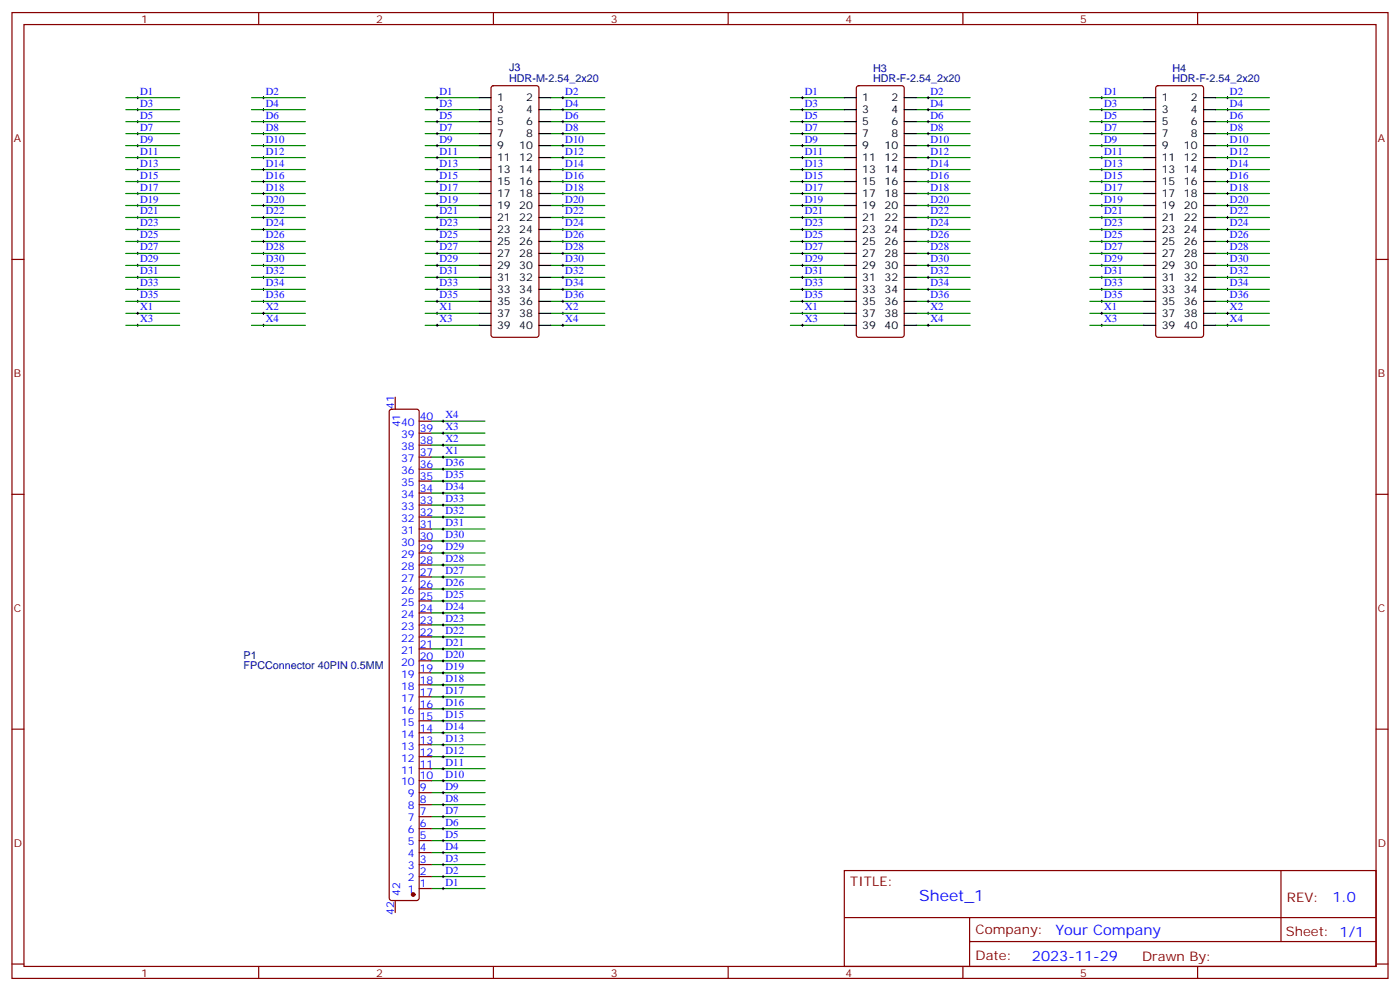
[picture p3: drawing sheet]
<svg xmlns="http://www.w3.org/2000/svg" width="412mm" height="292mm" viewBox="0 0 412 292" stroke-linecap="round" stroke-linejoin="round" font-family="sans-serif">
<g fill="none" stroke="#870000" stroke-width=".35">
<path d="M3.5 3.7h405.4v284.3h-405.4zM7.1 7.2h398.2v277.3h-398.2zM76.2 3.7v3.5M145.3 3.7v3.5M214.5 3.7v3.5M283.6 3.7v3.5M352.8 3.7v3.5M144.9 25.4l.4-.2h12.7l.5 .2 .2 .5v72.7l-.2 .5-.5 .2h-12.7l-.5-.2-.2-.5v-72.7zM252.5 25.4l.4-.2h12.7l.5 .2 .2 .5v72.7l-.2 .5-.5 .2h-12.7l-.5-.2-.2-.5v-72.7zM340.7 25.4l.4-.2h12.7l.5 .2 .2 .5v72.7l-.2 .5-.5 .2h-12.7l-.5-.2-.2-.5v-72.7zM3.5 76.4h3.6M405.3 76.4h3.6"/>
<path d="M116.4 116.9v3.6M114.9 120.7l.5-.2h7.4l.5 .2 .2 .5v143.2l-.3 .5-.4 .2h-7.4l-.5-.2-.2-.5v-143.2zM123.5 138.1h3.5M123.5 134.6h3.5M123.5 131.1h3.5M123.5 127.5h3.5M123.5 124h3.5M3.5 145.5h3.6M123.5 159.3h3.5M123.5 155.8h3.5M123.5 152.2h3.5M123.5 148.7h3.5"/>
<path d="M123.5 145.2h3.5M123.5 141.6h3.5M405.3 145.5h3.6M123.5 176.9h3.5M123.5 173.4h3.5M123.5 169.9h3.5M123.5 166.3h3.5M123.5 162.8h3.5M123.5 198.1h3.5M123.5 194.6h3.5M123.5 191h3.5M123.5 187.5h3.5"/>
<path d="M123.5 184h3.5M123.5 180.4h3.5M3.5 214.7h3.6M123.5 219.3h3.5M123.5 215.7h3.5M123.5 212.2h3.5M123.5 208.7h3.5M123.5 205.1h3.5M123.5 201.6h3.5M405.3 214.7h3.6M123.5 236.9h3.5M123.5 233.4h3.5"/>
<path d="M123.5 229.8h3.5M123.5 226.3h3.5M123.5 222.8h3.5M123.5 258.1h3.5M123.5 254.5h3.5M123.5 251h3.5M123.5 247.5h3.5M123.5 243.9h3.5M123.5 240.4h3.5M248.7 256.3h156.6v28.2h-156.6zM377.3 256.3v20.9M116.4 265.1v3.5"/>
<path d="M123.5 261.6h3.5M248.7 270.1h156.5M285.6 277.2h119.6M285.6 270.1v14.2M3.5 283.8h3.6M76.2 284.5v3.5M145.3 284.5v3.5M214.5 284.5v3.5M283.6 284.5v3.5M352.8 284.5v3.5M405.3 283.8h3.6"/>
</g>
<g fill="none" stroke="#000" stroke-width=".29">
<path d="M40.2 35.8h.7M40.2 32.3h.7M40.2 28.8h.7M40.2 39.3h.7M40.6 28.4v.7M40.6 31.9v.7M40.6 35.5v.7M40.6 39v.7M77.3 35.8h.7M77.3 32.3h.7M77.3 28.8h.7M77.3 39.3h.7"/>
<path d="M77.6 28.4v.7M77.6 31.9v.7M77.6 35.5v.7M77.6 39v.7M128.4 35.8h.7M128.4 32.3h.7M128.4 28.8h.7M128.4 39.3h.7M128.8 28.4v.7M128.8 31.9v.7M128.8 35.5v.7M128.8 39v.7"/>
<path d="M165.5 35.8h.7M165.5 32.3h.7M165.5 28.8h.7M165.5 39.3h.7M165.8 28.4v.7M165.8 31.9v.7M165.8 35.5v.7M165.8 39v.7M236 35.8h.7M236 32.3h.7M236 28.8h.7M236 39.3h.7"/>
<path d="M236.4 28.4v.7M236.4 31.9v.7M236.4 35.5v.7M236.4 39v.7M273 35.8h.8M273 32.3h.8M273 28.8h.8M273 39.3h.8M273.4 28.4v.7M273.4 31.9v.7M273.4 35.5v.7M273.4 39v.7"/>
<path d="M324.2 35.8h.7M324.2 32.3h.7M324.2 28.8h.7M324.2 39.3h.7M324.6 28.4v.7M324.6 31.9v.7M324.6 35.5v.7M324.6 39v.7M361.2 35.8h.7M361.2 32.3h.7M361.2 28.8h.7M361.2 39.3h.7"/>
<path d="M361.6 28.4v.7M361.6 31.9v.7M361.6 35.5v.7M361.6 39v.7M40.2 57h.7M40.2 53.4h.7M40.2 49.9h.7M40.2 46.4h.7M40.2 42.9h.7M40.6 42.5v.7M40.6 46v.7M40.6 49.6v.7"/>
<path d="M40.6 53.1v.7M40.6 56.6v.7M77.3 57h.7M77.3 53.4h.7M77.3 49.9h.7M77.3 46.4h.7M77.3 42.9h.7M77.6 42.5v.7M77.6 46v.7M77.6 49.6v.7M77.6 53.1v.7M77.6 56.6v.7"/>
<path d="M128.4 57h.7M128.4 53.4h.7M128.4 49.9h.7M128.4 46.4h.7M128.4 42.9h.7M128.8 42.5v.7M128.8 46v.7M128.8 49.6v.7M128.8 53.1v.7M128.8 56.6v.7M165.5 57h.7M165.5 53.4h.7"/>
<path d="M165.5 49.9h.7M165.5 46.4h.7M165.5 42.9h.7M165.8 42.5v.7M165.8 46v.7M165.8 49.6v.7M165.8 53.1v.7M165.8 56.6v.7M236 57h.7M236 53.4h.7M236 49.9h.7M236 46.4h.7"/>
<path d="M236 42.9h.7M236.4 42.5v.7M236.4 46v.7M236.4 49.6v.7M236.4 53.1v.7M236.4 56.6v.7M273 57h.8M273 53.4h.8M273 49.9h.8M273 46.4h.8M273 42.9h.8M273.4 42.5v.7"/>
<path d="M273.4 46v.7M273.4 49.6v.7M273.4 53.1v.7M273.4 56.6v.7M324.2 57h.7M324.2 53.4h.7M324.2 49.9h.7M324.2 46.4h.7M324.2 42.9h.7M324.6 42.5v.7M324.6 46v.7M324.6 49.6v.7"/>
<path d="M324.6 53.1v.7M324.6 56.6v.7M361.2 57h.7M361.2 53.4h.7M361.2 49.9h.7M361.2 46.4h.7M361.2 42.9h.7M361.6 42.5v.7M361.6 46v.7M361.6 49.6v.7M361.6 53.1v.7M361.6 56.6v.7"/>
<path d="M40.2 78.1h.7M40.2 74.6h.7M40.2 71.1h.7M40.2 67.6h.7M40.2 64h.7M40.2 60.5h.7M40.6 60.1v.8M40.6 63.7v.7M40.6 67.2v.7M40.6 70.7v.7M40.6 74.3v.7M40.6 77.8v.7"/>
<path d="M77.3 78.1h.7M77.3 74.6h.7M77.3 71.1h.7M77.3 67.6h.7M77.3 64h.7M77.3 60.5h.7M77.6 60.1v.8M77.6 63.7v.7M77.6 67.2v.7M77.6 70.7v.7M77.6 74.3v.7M77.6 77.8v.7"/>
<path d="M128.4 78.1h.7M128.4 74.6h.7M128.4 71.1h.7M128.4 67.6h.7M128.4 64h.7M128.4 60.5h.7M128.8 60.1v.8M128.8 63.7v.7M128.8 67.2v.7M128.8 70.7v.7M128.8 74.3v.7M128.8 77.8v.7"/>
<path d="M165.5 78.1h.7M165.5 74.6h.7M165.5 71.1h.7M165.5 67.6h.7M165.5 64h.7M165.5 60.5h.7M165.8 60.1v.8M165.8 63.7v.7M165.8 67.2v.7M165.8 70.7v.7M165.8 74.3v.7M165.8 77.8v.7"/>
<path d="M236 78.1h.7M236 74.6h.7M236 71.1h.7M236 67.6h.7M236 64h.7M236 60.5h.7M236.4 60.1v.8M236.4 63.7v.7M236.4 67.2v.7M236.4 70.7v.7M236.4 74.3v.7M236.4 77.8v.7"/>
<path d="M273 78.1h.8M273 74.6h.8M273 71.1h.8M273 67.6h.8M273 64h.8M273 60.5h.8M273.4 60.1v.8M273.4 63.7v.7M273.4 67.2v.7M273.4 70.7v.7M273.4 74.3v.7M273.4 77.8v.7"/>
<path d="M324.2 78.1h.7M324.2 74.6h.7M324.2 71.1h.7M324.2 67.6h.7M324.2 64h.7M324.2 60.5h.7M324.6 60.1v.8M324.6 63.7v.7M324.6 67.2v.7M324.6 70.7v.7M324.6 74.3v.7M324.6 77.8v.7"/>
<path d="M361.2 78.1h.7M361.2 74.6h.7M361.2 71.1h.7M361.2 67.6h.7M361.2 64h.7M361.2 60.5h.7M361.6 60.1v.8M361.6 63.7v.7M361.6 67.2v.7M361.6 70.7v.7M361.6 74.3v.7M361.6 77.8v.7"/>
<path d="M40.2 88.7h.7M40.2 85.2h.7M40.2 81.7h.7M40.2 95.8h.7M40.2 92.3h.7M40.6 81.3v.7M40.6 84.8v.7M40.6 88.4v.7M40.6 91.9v.7M40.6 95.4v.7M77.3 88.7h.7M77.3 85.2h.7"/>
<path d="M77.3 81.7h.7M77.3 95.8h.7M77.3 92.3h.7M77.6 81.3v.7M77.6 84.8v.7M77.6 88.4v.7M77.6 91.9v.7M77.6 95.4v.7M128.4 88.7h.7M128.4 85.2h.7M128.4 81.7h.7M128.4 95.8h.7"/>
<path d="M128.4 92.3h.7M128.8 81.3v.7M128.8 84.8v.7M128.8 88.4v.7M128.8 91.9v.7M128.8 95.4v.7M165.5 88.7h.7M165.5 85.2h.7M165.5 81.7h.7M165.5 95.8h.7M165.5 92.3h.7M165.8 81.3v.7"/>
<path d="M165.8 84.8v.7M165.8 88.4v.7M165.8 91.9v.7M165.8 95.4v.7M236 88.7h.7M236 85.2h.7M236 81.7h.7M236 95.8h.7M236 92.3h.7M236.4 81.3v.7M236.4 84.8v.7M236.4 88.4v.7"/>
<path d="M236.4 91.9v.7M236.4 95.4v.7M273 88.7h.8M273 85.2h.8M273 81.7h.8M273 95.8h.8M273 92.3h.8M273.4 81.3v.7M273.4 84.8v.7M273.4 88.4v.7M273.4 91.9v.7M273.4 95.4v.7"/>
<path d="M324.2 88.7h.7M324.2 85.2h.7M324.2 81.7h.7M324.2 95.8h.7M324.2 92.3h.7M324.6 81.3v.7M324.6 84.8v.7M324.6 88.4v.7M324.6 91.9v.7M324.6 95.4v.7M361.2 88.7h.7M361.2 85.2h.7"/>
<path d="M361.2 81.7h.7M361.2 95.8h.7M361.2 92.3h.7M361.6 81.3v.7M361.6 84.8v.7M361.6 88.4v.7M361.6 91.9v.7M361.6 95.4v.7M130.2 138.1h.7M130.2 134.6h.7M130.2 131.1h.7M130.2 127.5h.7"/>
<path d="M130.2 124h.7M130.5 123.6v.8M130.5 127.2v.7M130.5 130.7v.7M130.5 134.2v.7M130.5 137.8v.7M130.2 159.3h.7M130.2 155.8h.7M130.2 152.2h.7M130.2 148.7h.7M130.2 145.2h.7M130.2 141.6h.7"/>
<path d="M130.5 141.3v.7M130.5 144.8v.7M130.5 148.3v.7M130.5 151.9v.7M130.5 155.4v.7M130.5 158.9v.7M130.2 176.9h.7M130.2 173.4h.7M130.2 169.9h.7M130.2 166.3h.7M130.2 162.8h.7M130.5 162.5v.7"/>
<path d="M130.5 166v.7M130.5 169.5v.7M130.5 173v.7M130.5 176.6v.7M130.2 198.1h.7M130.2 194.6h.7M130.2 191h.7M130.2 187.5h.7M130.2 184h.7M130.2 180.4h.7M130.5 180.1v.7M130.5 183.6v.7"/>
<path d="M130.5 187.1v.8M130.5 190.7v.7M130.5 194.2v.7M130.5 197.7v.7M130.2 219.3h.7M130.2 215.7h.7M130.2 212.2h.7M130.2 208.7h.7M130.2 205.1h.7M130.2 201.6h.7M130.5 201.3v.7M130.5 204.8v.7"/>
<path d="M130.5 208.3v.7M130.5 211.8v.7M130.5 215.4v.7M130.5 218.9v.7M130.2 236.9h.7M130.2 233.4h.7M130.2 229.8h.7M130.2 226.3h.7M130.2 222.8h.7M130.5 222.4v.7M130.5 226v.7M130.5 229.5v.7"/>
<path d="M130.5 233v.7M130.5 236.5v.7M130.2 258.1h.7M130.2 254.5h.7M130.2 251h.7M130.2 247.5h.7M130.2 243.9h.7M130.2 240.4h.7M130.5 240.1v.7M130.5 243.6v.7M130.5 247.1v.7M130.5 250.6v.8"/>
<path d="M130.5 254.2v.7M130.5 257.7v.7M130.2 261.6h.7M130.5 261.2v.7"/>
</g>
<g fill="none" stroke="#008700" stroke-width=".35">
<path d="M37 35.8h15.9M37 32.3h15.9M37 28.8h15.9M37 39.3h15.9M74.1 35.8h15.9M74.1 32.3h15.9M74.1 28.8h15.9M74.1 39.3h15.9M125.2 35.8h15.9M125.2 32.3h15.9M125.2 28.8h15.9M125.2 39.3h15.9"/>
<path d="M162.3 35.8h15.9M162.3 32.3h15.9M162.3 28.8h15.9M162.3 39.3h15.9M232.8 35.8h15.9M232.8 32.3h15.9M232.8 28.8h15.9M232.8 39.3h15.9M269.9 35.8h15.9M269.9 32.3h15.9M269.9 28.8h15.9M269.9 39.3h15.9"/>
<path d="M321 35.8h15.9M321 32.3h15.9M321 28.8h15.9M321 39.3h15.9M358.1 35.8h15.8M358.1 32.3h15.8M358.1 28.8h15.8M358.1 39.3h15.8M37 57h15.9M37 53.4h15.9M37 49.9h15.9M37 46.4h15.9"/>
<path d="M37 42.9h15.9M74.1 57h15.9M74.1 53.4h15.9M74.1 49.9h15.9M74.1 46.4h15.9M74.1 42.9h15.9M125.2 57h15.9M125.2 53.4h15.9M125.2 49.9h15.9M125.2 46.4h15.9M125.2 42.9h15.9M162.3 57h15.9"/>
<path d="M162.3 53.4h15.9M162.3 49.9h15.9M162.3 46.4h15.9M162.3 42.9h15.9M232.8 57h15.9M232.8 53.4h15.9M232.8 49.9h15.9M232.8 46.4h15.9M232.8 42.9h15.9M269.9 57h15.9M269.9 53.4h15.9M269.9 49.9h15.9"/>
<path d="M269.9 46.4h15.9M269.9 42.9h15.9M321 57h15.9M321 53.4h15.9M321 49.9h15.9M321 46.4h15.9M321 42.9h15.9M358.1 57h15.8M358.1 53.4h15.8M358.1 49.9h15.8M358.1 46.4h15.8M358.1 42.9h15.8"/>
<path d="M37 78.1h15.9M37 74.6h15.9M37 71.1h15.9M37 67.6h15.9M37 64h15.9M37 60.5h15.9M74.1 78.1h15.9M74.1 74.6h15.9M74.1 71.1h15.9M74.1 67.6h15.9M74.1 64h15.9M74.1 60.5h15.9"/>
<path d="M125.2 78.1h15.9M125.2 74.6h15.9M125.2 71.1h15.9M125.2 67.6h15.9M125.2 64h15.9M125.2 60.5h15.9M162.3 78.1h15.9M162.3 74.6h15.9M162.3 71.1h15.9M162.3 67.6h15.9M162.3 64h15.9M162.3 60.5h15.9"/>
<path d="M232.8 78.1h15.9M232.8 74.6h15.9M232.8 71.1h15.9M232.8 67.6h15.9M232.8 64h15.9M232.8 60.5h15.9M269.9 78.1h15.9M269.9 74.6h15.9M269.9 71.1h15.9M269.9 67.6h15.9M269.9 64h15.9M269.9 60.5h15.9"/>
<path d="M321 78.1h15.9M321 74.6h15.9M321 71.1h15.9M321 67.6h15.9M321 64h15.9M321 60.5h15.9M358.1 78.1h15.8M358.1 74.6h15.8M358.1 71.1h15.8M358.1 67.6h15.8M358.1 64h15.8M358.1 60.5h15.8"/>
<path d="M37 88.7h15.9M37 85.2h15.9M37 81.7h15.9M37 95.8h15.9M37 92.3h15.9M74.1 88.7h15.9M74.1 85.2h15.9M74.1 81.7h15.9M74.1 95.8h15.9M74.1 92.3h15.9M125.2 88.7h15.9M125.2 85.2h15.9"/>
<path d="M125.2 81.7h15.9M125.2 95.8h15.9M125.2 92.3h15.9M162.3 88.7h15.9M162.3 85.2h15.9M162.3 81.7h15.9M162.3 95.8h15.9M162.3 92.3h15.9M232.8 88.7h15.9M232.8 85.2h15.9M232.8 81.7h15.9M232.8 95.8h15.9"/>
<path d="M232.8 92.3h15.9M269.9 88.7h15.9M269.9 85.2h15.9M269.9 81.7h15.9M269.9 95.8h15.9M269.9 92.3h15.9M321 88.7h15.9M321 85.2h15.9M321 81.7h15.9M321 95.8h15.9M321 92.3h15.9M358.1 88.7h15.8"/>
<path d="M358.1 85.2h15.8M358.1 81.7h15.8M358.1 95.8h15.8M358.1 92.3h15.8M127 134.6h15.9M127 138.1h15.9M127 124h15.9M127 127.5h15.9M127 131.1h15.9M127 159.3h15.9M127 141.6h15.9M127 145.2h15.9"/>
<path d="M127 148.7h15.9M127 152.2h15.9M127 155.8h15.9M127 162.8h15.9M127 166.3h15.9M127 169.9h15.9M127 173.4h15.9M127 176.9h15.9M127 180.4h15.9M127 184h15.9M127 187.5h15.9M127 191h15.9"/>
<path d="M127 194.6h15.9M127 198.1h15.9M127 219.3h15.9M127 215.7h15.9M127 212.2h15.9M127 208.7h15.9M127 205.1h15.9M127 201.6h15.9M127 226.3h15.9M127 222.8h15.9M127 229.8h15.9M127 233.4h15.9"/>
<path d="M127 236.9h15.9M127 240.4h15.9M127 243.9h15.9M127 247.5h15.9M127 251h15.9M127 254.5h15.9M127 258.1h15.9M127 261.6h15.9"/>
</g>
<g fill="none" stroke="#000" stroke-width=".35">
<path d="M141.1 28.8h3.5M141.1 32.3h3.5M141.1 35.8h3.5M141.1 39.3h3.5M158.7 28.8h3.6M158.7 32.3h3.6M158.7 35.8h3.6M158.7 39.3h3.6M248.7 28.8h3.5M248.7 32.3h3.5M248.7 35.8h3.5M248.7 39.3h3.5"/>
<path d="M266.3 28.8h3.6M266.3 32.3h3.6M266.3 35.8h3.6M266.3 39.3h3.6M336.9 28.8h3.5M336.9 32.3h3.5M336.9 35.8h3.5M336.9 39.3h3.5M354.5 28.8h3.6M354.5 32.3h3.6M354.5 35.8h3.6M354.5 39.3h3.6"/>
<path d="M141.1 42.9h3.5M141.1 46.4h3.5M141.1 49.9h3.5M141.1 53.4h3.5M141.1 57h3.5M158.7 42.9h3.6M158.7 46.4h3.6M158.7 49.9h3.6M158.7 53.4h3.6M158.7 57h3.6M248.7 42.9h3.5M248.7 46.4h3.5"/>
<path d="M248.7 49.9h3.5M248.7 53.4h3.5M248.7 57h3.5M266.3 42.9h3.6M266.3 46.4h3.6M266.3 49.9h3.6M266.3 53.4h3.6M266.3 57h3.6M336.9 42.9h3.5M336.9 46.4h3.5M336.9 49.9h3.5M336.9 53.4h3.5"/>
<path d="M336.9 57h3.5M354.5 42.9h3.6M354.5 46.4h3.6M354.5 49.9h3.6M354.5 53.4h3.6M354.5 57h3.6M141.1 60.5h3.5M141.1 64h3.5M141.1 67.6h3.5M141.1 71.1h3.5M141.1 74.6h3.5M141.1 78.1h3.5"/>
<path d="M158.7 60.5h3.6M158.7 64h3.6M158.7 67.6h3.6M158.7 71.1h3.6M158.7 74.6h3.6M158.7 78.1h3.6M248.7 60.5h3.5M248.7 64h3.5M248.7 67.6h3.5M248.7 71.1h3.5M248.7 74.6h3.5M248.7 78.1h3.5"/>
<path d="M266.3 60.5h3.6M266.3 64h3.6M266.3 67.6h3.6M266.3 71.1h3.6M266.3 74.6h3.6M266.3 78.1h3.6M336.9 60.5h3.5M336.9 64h3.5M336.9 67.6h3.5M336.9 71.1h3.5M336.9 74.6h3.5M336.9 78.1h3.5"/>
<path d="M354.5 60.5h3.6M354.5 64h3.6M354.5 67.6h3.6M354.5 71.1h3.6M354.5 74.6h3.6M354.5 78.1h3.6M141.1 81.7h3.5M141.1 85.2h3.5M141.1 88.7h3.5M141.1 92.3h3.5M141.1 95.8h3.5M158.7 81.7h3.6"/>
<path d="M158.7 85.2h3.6M158.7 88.7h3.6M158.7 92.3h3.6M158.7 95.8h3.6M248.7 81.7h3.5M248.7 85.2h3.5M248.7 88.7h3.5M248.7 92.3h3.5M248.7 95.8h3.5M266.3 81.7h3.6M266.3 85.2h3.6M266.3 88.7h3.6"/>
<path d="M266.3 92.3h3.6M266.3 95.8h3.6M336.9 81.7h3.5M336.9 85.2h3.5M336.9 88.7h3.5M336.9 92.3h3.5M336.9 95.8h3.5M354.5 81.7h3.6M354.5 85.2h3.6M354.5 88.7h3.6M354.5 92.3h3.6M354.5 95.8h3.6"/>
</g>
<circle cx="121.7" cy="263.3" r=".53" fill="#870000" stroke="#870000" stroke-width=".35"/>
<text font-size="4.6" fill="#00f" x="270.8" y="265.3">Sheet_1</text>
<g font-size="4.2" fill="#00f">
<text x="392.5" y="265.6">1.0</text>
<text x="310.9" y="275.1">Your Company</text>
<text x="304" y="282.9">2023-11-29</text>
</g>
<g font-size="3.9" fill="#800">
<text x="250.5" y="260.9">TITLE:</text>
<text x="379.1" y="265.6">REV:</text>
<text x="287.4" y="275.1">Company:</text>
<text x="378.7" y="275.7">Sheet: 1/1</text>
<text x="287.4" y="282.8">Date:</text>
<text x="336.4" y="282.8">Drawn By:</text>
</g>
<g font-size="3.2" fill="#800">
<text x="41.6" y="6.7">1</text>
<text x="110.8" y="6.7">2</text>
<text x="179.9" y="6.7">3</text>
<text x="249.1" y="6.7">4</text>
<text x="318.2" y="6.7">5</text>
<text x="4.1" y="41.8">A</text>
<text x="405.9" y="41.8">A</text>
<text x="4.1" y="110.9">B</text>
<text x="405.9" y="110.9">B</text>
<text x="4.1" y="180.1">C</text>
<text x="405.9" y="180.1">C</text>
<text x="4.1" y="249.2">D</text>
<text x="405.9" y="249.2">D</text>
<text x="41.6" y="287.5">1</text>
<text x="110.8" y="287.5">2</text>
<text x="179.9" y="287.5">3</text>
<text x="249.1" y="287.5">4</text>
<text x="318.2" y="287.5">5</text>
</g>
<g font-size="3.2" fill="#000080">
<text x="150" y="20.9">J3</text>
<text x="257.2" y="21.2">H3</text>
<text x="345.4" y="21.2">H4</text>
<text x="150" y="24.2">HDR-M-2.54_2x20</text>
<text x="257.2" y="24.2">HDR-F-2.54_2x20</text>
<text x="345.4" y="24.2">HDR-F-2.54_2x20</text>
<text x="71.8" y="194">P1</text>
<text x="71.8" y="196.9">FPCConnector 40PIN 0.5MM</text>
</g>
<g font-size="3.2" fill="#00f">
<text x="41.3" y="27.9">D1</text>
<text x="78.3" y="27.9">D2</text>
<text x="129.5" y="27.9">D1</text>
<text x="166.5" y="27.9">D2</text>
<text x="237.1" y="27.9">D1</text>
<text x="274.1" y="27.9">D2</text>
<text x="325.3" y="27.9">D1</text>
<text x="362.3" y="27.9">D2</text>
<text x="41.3" y="34.9">D5</text>
<text x="41.3" y="31.4">D3</text>
<text x="78.3" y="34.9">D6</text>
<text x="78.3" y="31.4">D4</text>
<text x="129.5" y="31.4">D3</text>
<text x="129.5" y="34.9">D5</text>
<text x="166.5" y="31.4">D4</text>
<text x="166.5" y="34.9">D6</text>
<text x="237.1" y="31.4">D3</text>
<text x="237.1" y="34.9">D5</text>
<text x="274.1" y="31.4">D4</text>
<text x="274.1" y="34.9">D6</text>
<text x="325.3" y="34.9">D5</text>
<text x="325.3" y="31.4">D3</text>
<text x="362.3" y="34.9">D6</text>
<text x="362.3" y="31.4">D4</text>
<text x="41.3" y="42">D9</text>
<text x="41.3" y="38.5">D7</text>
<text x="78.3" y="42">D10</text>
<text x="78.3" y="38.5">D8</text>
<text x="129.5" y="38.5">D7</text>
<text x="129.5" y="42">D9</text>
<text x="166.5" y="38.5">D8</text>
<text x="166.5" y="42">D10</text>
<text x="237.1" y="38.5">D7</text>
<text x="237.1" y="42">D9</text>
<text x="274.1" y="38.5">D8</text>
<text x="274.1" y="42">D10</text>
<text x="325.3" y="42">D9</text>
<text x="325.3" y="38.5">D7</text>
<text x="362.3" y="42">D10</text>
<text x="362.3" y="38.5">D8</text>
<text x="41.3" y="45.5">D11</text>
<text x="78.3" y="45.5">D12</text>
<text x="129.5" y="45.5">D11</text>
<text x="166.5" y="45.5">D12</text>
<text x="237.1" y="45.5">D11</text>
<text x="274.1" y="45.5">D12</text>
<text x="325.3" y="45.5">D11</text>
<text x="362.3" y="45.5">D12</text>
<text x="41.3" y="52.6">D15</text>
<text x="41.3" y="49">D13</text>
<text x="78.3" y="49">D14</text>
<text x="78.3" y="52.6">D16</text>
<text x="129.5" y="49">D13</text>
<text x="129.5" y="52.6">D15</text>
<text x="166.5" y="52.6">D16</text>
<text x="166.5" y="49">D14</text>
<text x="237.1" y="49">D13</text>
<text x="237.1" y="52.6">D15</text>
<text x="274.1" y="52.6">D16</text>
<text x="274.1" y="49">D14</text>
<text x="325.3" y="52.6">D15</text>
<text x="325.3" y="49">D13</text>
<text x="362.3" y="49">D14</text>
<text x="362.3" y="52.6">D16</text>
<text x="41.3" y="56.1">D17</text>
<text x="41.3" y="59.6">D19</text>
<text x="78.3" y="59.6">D20</text>
<text x="78.3" y="56.1">D18</text>
<text x="129.5" y="59.6">D19</text>
<text x="129.5" y="56.1">D17</text>
<text x="166.5" y="56.1">D18</text>
<text x="166.5" y="59.6">D20</text>
<text x="237.1" y="59.6">D19</text>
<text x="237.1" y="56.1">D17</text>
<text x="274.1" y="56.1">D18</text>
<text x="274.1" y="59.6">D20</text>
<text x="325.3" y="56.1">D17</text>
<text x="325.3" y="59.6">D19</text>
<text x="362.3" y="59.6">D20</text>
<text x="362.3" y="56.1">D18</text>
<text x="41.3" y="63.1">D21</text>
<text x="78.3" y="63.1">D22</text>
<text x="129.5" y="63.1">D21</text>
<text x="166.5" y="63.1">D22</text>
<text x="237.1" y="63.1">D21</text>
<text x="274.1" y="63.1">D22</text>
<text x="325.3" y="63.1">D21</text>
<text x="362.3" y="63.1">D22</text>
<text x="41.3" y="70.2">D25</text>
<text x="41.3" y="66.7">D23</text>
<text x="78.3" y="66.7">D24</text>
<text x="78.3" y="70.2">D26</text>
<text x="129.5" y="66.7">D23</text>
<text x="129.5" y="70.2">D25</text>
<text x="166.5" y="70.2">D26</text>
<text x="166.5" y="66.7">D24</text>
<text x="237.1" y="66.7">D23</text>
<text x="237.1" y="70.2">D25</text>
<text x="274.1" y="70.2">D26</text>
<text x="274.1" y="66.7">D24</text>
<text x="325.3" y="70.2">D25</text>
<text x="325.3" y="66.7">D23</text>
<text x="362.3" y="66.7">D24</text>
<text x="362.3" y="70.2">D26</text>
<text x="41.3" y="77.3">D29</text>
<text x="41.3" y="73.7">D27</text>
<text x="78.3" y="77.3">D30</text>
<text x="78.3" y="73.7">D28</text>
<text x="129.5" y="73.7">D27</text>
<text x="129.5" y="77.3">D29</text>
<text x="166.5" y="73.7">D28</text>
<text x="166.5" y="77.3">D30</text>
<text x="237.1" y="73.7">D27</text>
<text x="237.1" y="77.3">D29</text>
<text x="274.1" y="73.7">D28</text>
<text x="274.1" y="77.3">D30</text>
<text x="325.3" y="77.3">D29</text>
<text x="325.3" y="73.7">D27</text>
<text x="362.3" y="77.3">D30</text>
<text x="362.3" y="73.7">D28</text>
<text x="41.3" y="80.8">D31</text>
<text x="78.3" y="80.8">D32</text>
<text x="129.5" y="80.8">D31</text>
<text x="166.5" y="80.8">D32</text>
<text x="237.1" y="80.8">D31</text>
<text x="274.1" y="80.8">D32</text>
<text x="325.3" y="80.8">D31</text>
<text x="362.3" y="80.8">D32</text>
<text x="41.3" y="87.8">D35</text>
<text x="41.3" y="84.3">D33</text>
<text x="78.3" y="87.8">D36</text>
<text x="78.3" y="84.3">D34</text>
<text x="129.5" y="84.3">D33</text>
<text x="129.5" y="87.8">D35</text>
<text x="166.5" y="84.3">D34</text>
<text x="166.5" y="87.8">D36</text>
<text x="237.1" y="84.3">D33</text>
<text x="237.1" y="87.8">D35</text>
<text x="274.1" y="84.3">D34</text>
<text x="274.1" y="87.8">D36</text>
<text x="325.3" y="87.8">D35</text>
<text x="325.3" y="84.3">D33</text>
<text x="362.3" y="87.8">D36</text>
<text x="362.3" y="84.3">D34</text>
<text x="41.3" y="94.9">X3</text>
<text x="41.3" y="91.4">X1</text>
<text x="78.3" y="94.9">X4</text>
<text x="78.3" y="91.4">X2</text>
<text x="129.5" y="91.4">X1</text>
<text x="129.5" y="94.9">X3</text>
<text x="166.5" y="91.4">X2</text>
<text x="166.5" y="94.9">X4</text>
<text x="237.1" y="91.4">X1</text>
<text x="237.1" y="94.9">X3</text>
<text x="274.1" y="91.4">X2</text>
<text x="274.1" y="94.9">X4</text>
<text x="325.3" y="94.9">X3</text>
<text x="325.3" y="91.4">X1</text>
<text x="362.3" y="94.9">X4</text>
<text x="362.3" y="91.4">X2</text>
<text x="116.1" y="120.3" transform="rotate(-90 116.1 120.3)">41</text>
<text x="117.8" y="125.8" transform="rotate(-90 117.8 125.8)">41</text>
<text x="118.1" y="125.4">40</text>
<text x="123.6" y="123.6">40</text>
<text x="131.2" y="123.1">X4</text>
<text x="118.1" y="128.9">39</text>
<text x="123.6" y="130.7">38</text>
<text x="123.6" y="127.2">39</text>
<text x="131.2" y="130.2">X2</text>
<text x="131.2" y="126.6">X3</text>
<text x="118.1" y="136">37</text>
<text x="118.1" y="132.5">38</text>
<text x="123.6" y="137.8">36</text>
<text x="123.6" y="134.2">37</text>
<text x="131.2" y="137.2">D36</text>
<text x="131.2" y="133.7">X1</text>
<text x="118.1" y="143.1">35</text>
<text x="118.1" y="139.5">36</text>
<text x="123.6" y="141.3">35</text>
<text x="131.2" y="140.8">D35</text>
<text x="118.1" y="146.6">34</text>
<text x="123.6" y="148.3">33</text>
<text x="123.6" y="144.8">34</text>
<text x="131.2" y="147.8">D33</text>
<text x="131.2" y="144.3">D34</text>
<text x="118.1" y="153.6">32</text>
<text x="118.1" y="150.1">33</text>
<text x="123.6" y="155.4">31</text>
<text x="123.6" y="151.9">32</text>
<text x="131.2" y="154.9">D31</text>
<text x="131.2" y="151.3">D32</text>
<text x="118.1" y="160.7">30</text>
<text x="118.1" y="157.2">31</text>
<text x="123.6" y="158.9">30</text>
<text x="131.2" y="161.9">D29</text>
<text x="131.2" y="158.4">D30</text>
<text x="118.1" y="167.7">28</text>
<text x="118.1" y="164.2">29</text>
<text x="123.6" y="166">28</text>
<text x="123.6" y="162.5">29</text>
<text x="131.2" y="165.5">D28</text>
<text x="118.1" y="171.3">27</text>
<text x="123.6" y="173">26</text>
<text x="123.6" y="169.5">27</text>
<text x="131.2" y="172.5">D26</text>
<text x="131.2" y="169">D27</text>
<text x="118.1" y="178.3">25</text>
<text x="118.1" y="174.8">26</text>
<text x="123.6" y="176.6">25</text>
<text x="131.2" y="179.6">D24</text>
<text x="131.2" y="176">D25</text>
<text x="118.1" y="185.4">23</text>
<text x="118.1" y="181.9">24</text>
<text x="123.6" y="183.6">23</text>
<text x="123.6" y="180.1">24</text>
<text x="131.2" y="183.1">D23</text>
<text x="118.1" y="188.9">22</text>
<text x="123.6" y="190.7">21</text>
<text x="123.6" y="187.1">22</text>
<text x="131.2" y="190.1">D21</text>
<text x="131.2" y="186.6">D22</text>
<text x="118.1" y="196">20</text>
<text x="118.1" y="192.4">21</text>
<text x="123.6" y="197.7">19</text>
<text x="123.6" y="194.2">20</text>
<text x="131.2" y="197.2">D19</text>
<text x="131.2" y="193.7">D20</text>
<text x="118.1" y="203">18</text>
<text x="118.1" y="199.5">19</text>
<text x="123.6" y="201.3">18</text>
<text x="131.2" y="200.7">D18</text>
<text x="118.1" y="206.6">17</text>
<text x="123.6" y="208.3">16</text>
<text x="123.6" y="204.8">17</text>
<text x="131.2" y="207.8">D16</text>
<text x="131.2" y="204.3">D17</text>
<text x="118.1" y="213.6">15</text>
<text x="118.1" y="210.1">16</text>
<text x="123.6" y="215.4">14</text>
<text x="123.6" y="211.8">15</text>
<text x="131.2" y="214.8">D14</text>
<text x="131.2" y="211.3">D15</text>
<text x="118.1" y="220.7">13</text>
<text x="118.1" y="217.1">14</text>
<text x="123.6" y="218.9">13</text>
<text x="131.2" y="221.9">D12</text>
<text x="131.2" y="218.4">D13</text>
<text x="118.1" y="227.7">11</text>
<text x="118.1" y="224.2">12</text>
<text x="123.6" y="226">11</text>
<text x="123.6" y="222.4">12</text>
<text x="131.2" y="225.4">D11</text>
<text x="118.1" y="231.2">10</text>
<text x="123.6" y="233">9</text>
<text x="123.6" y="229.5">10</text>
<text x="131.2" y="232.5">D9</text>
<text x="131.2" y="229">D10</text>
<text x="120.2" y="238.3">8</text>
<text x="120.2" y="234.8">9</text>
<text x="123.6" y="236.5">8</text>
<text x="131.2" y="239.5">D7</text>
<text x="131.2" y="236">D8</text>
<text x="120.2" y="245.4">6</text>
<text x="120.2" y="241.8">7</text>
<text x="123.6" y="243.6">6</text>
<text x="123.6" y="240.1">7</text>
<text x="131.2" y="243.1">D6</text>
<text x="120.2" y="248.9">5</text>
<text x="123.6" y="250.6">4</text>
<text x="123.6" y="247.1">5</text>
<text x="131.2" y="250.1">D4</text>
<text x="131.2" y="246.6">D5</text>
<text x="120.2" y="255.9">3</text>
<text x="120.2" y="252.4">4</text>
<text x="123.6" y="257.7">2</text>
<text x="123.6" y="254.2">3</text>
<text x="131.2" y="257.2">D2</text>
<text x="131.2" y="253.6">D3</text>
<text x="117.8" y="263.8" transform="rotate(-90 117.8 263.8)">42</text>
<text x="120.2" y="263">1</text>
<text x="120.2" y="259.5">2</text>
<text x="123.6" y="261.2">1</text>
<text x="131.2" y="260.7">D1</text>
<text x="116.1" y="269.3" transform="rotate(-90 116.1 269.3)">42</text>
</g>
<g font-size="3.2">
<text x="146.4" y="29.8">1</text>
<text x="155" y="29.8">2</text>
<text x="254" y="29.8">1</text>
<text x="262.6" y="29.8">2</text>
<text x="342.2" y="29.8">1</text>
<text x="350.8" y="29.8">2</text>
<text x="146.4" y="33.3">3</text>
<text x="155" y="33.3">4</text>
<text x="254" y="33.3">3</text>
<text x="262.6" y="33.3">4</text>
<text x="342.2" y="33.3">3</text>
<text x="350.8" y="33.3">4</text>
<text x="146.4" y="36.9">5</text>
<text x="146.4" y="40.4">7</text>
<text x="155" y="36.9">6</text>
<text x="155" y="40.4">8</text>
<text x="254" y="36.9">5</text>
<text x="254" y="40.4">7</text>
<text x="262.6" y="36.9">6</text>
<text x="262.6" y="40.4">8</text>
<text x="342.2" y="36.9">5</text>
<text x="342.2" y="40.4">7</text>
<text x="350.8" y="36.9">6</text>
<text x="350.8" y="40.4">8</text>
<text x="146.4" y="43.9">9</text>
<text x="146.4" y="47.4">11</text>
<text x="153" y="43.9">10</text>
<text x="153" y="47.4">12</text>
<text x="254" y="43.9">9</text>
<text x="254" y="47.4">11</text>
<text x="260.6" y="43.9">10</text>
<text x="260.6" y="47.4">12</text>
<text x="342.2" y="43.9">9</text>
<text x="342.2" y="47.4">11</text>
<text x="348.7" y="43.9">10</text>
<text x="348.7" y="47.4">12</text>
<text x="146.4" y="51">13</text>
<text x="153" y="51">14</text>
<text x="254" y="51">13</text>
<text x="260.6" y="51">14</text>
<text x="342.2" y="51">13</text>
<text x="348.7" y="51">14</text>
<text x="146.4" y="54.5">15</text>
<text x="146.4" y="58">17</text>
<text x="153" y="54.5">16</text>
<text x="153" y="58">18</text>
<text x="254" y="54.5">15</text>
<text x="254" y="58">17</text>
<text x="260.6" y="54.5">16</text>
<text x="260.6" y="58">18</text>
<text x="342.2" y="54.5">15</text>
<text x="342.2" y="58">17</text>
<text x="348.7" y="54.5">16</text>
<text x="348.7" y="58">18</text>
<text x="146.4" y="61.6">19</text>
<text x="146.4" y="65.1">21</text>
<text x="153" y="61.6">20</text>
<text x="153" y="65.1">22</text>
<text x="254" y="61.6">19</text>
<text x="254" y="65.1">21</text>
<text x="260.6" y="61.6">20</text>
<text x="260.6" y="65.1">22</text>
<text x="342.2" y="61.6">19</text>
<text x="342.2" y="65.1">21</text>
<text x="348.7" y="61.6">20</text>
<text x="348.7" y="65.1">22</text>
<text x="146.4" y="68.6">23</text>
<text x="153" y="68.6">24</text>
<text x="254" y="68.6">23</text>
<text x="260.6" y="68.6">24</text>
<text x="342.2" y="68.6">23</text>
<text x="348.7" y="68.6">24</text>
<text x="146.4" y="72.1">25</text>
<text x="146.4" y="75.7">27</text>
<text x="153" y="72.1">26</text>
<text x="153" y="75.7">28</text>
<text x="254" y="72.1">25</text>
<text x="254" y="75.7">27</text>
<text x="260.6" y="72.1">26</text>
<text x="260.6" y="75.7">28</text>
<text x="342.2" y="72.1">25</text>
<text x="342.2" y="75.7">27</text>
<text x="348.7" y="72.1">26</text>
<text x="348.7" y="75.7">28</text>
<text x="146.4" y="79.2">29</text>
<text x="146.4" y="82.7">31</text>
<text x="153" y="79.2">30</text>
<text x="153" y="82.7">32</text>
<text x="254" y="79.2">29</text>
<text x="254" y="82.7">31</text>
<text x="260.6" y="79.2">30</text>
<text x="260.6" y="82.7">32</text>
<text x="342.2" y="79.2">29</text>
<text x="342.2" y="82.7">31</text>
<text x="348.7" y="79.2">30</text>
<text x="348.7" y="82.7">32</text>
<text x="146.4" y="86.3">33</text>
<text x="146.4" y="89.8">35</text>
<text x="153" y="86.3">34</text>
<text x="153" y="89.8">36</text>
<text x="254" y="86.3">33</text>
<text x="254" y="89.8">35</text>
<text x="260.6" y="86.3">34</text>
<text x="260.6" y="89.8">36</text>
<text x="342.2" y="86.3">33</text>
<text x="342.2" y="89.8">35</text>
<text x="348.7" y="86.3">34</text>
<text x="348.7" y="89.8">36</text>
<text x="146.4" y="93.3">37</text>
<text x="153" y="93.3">38</text>
<text x="254" y="93.3">37</text>
<text x="260.6" y="93.3">38</text>
<text x="342.2" y="93.3">37</text>
<text x="348.7" y="93.3">38</text>
<text x="146.4" y="96.8">39</text>
<text x="153" y="96.8">40</text>
<text x="254" y="96.8">39</text>
<text x="260.6" y="96.8">40</text>
<text x="342.2" y="96.8">39</text>
<text x="348.7" y="96.8">40</text>
</g>
</svg>
